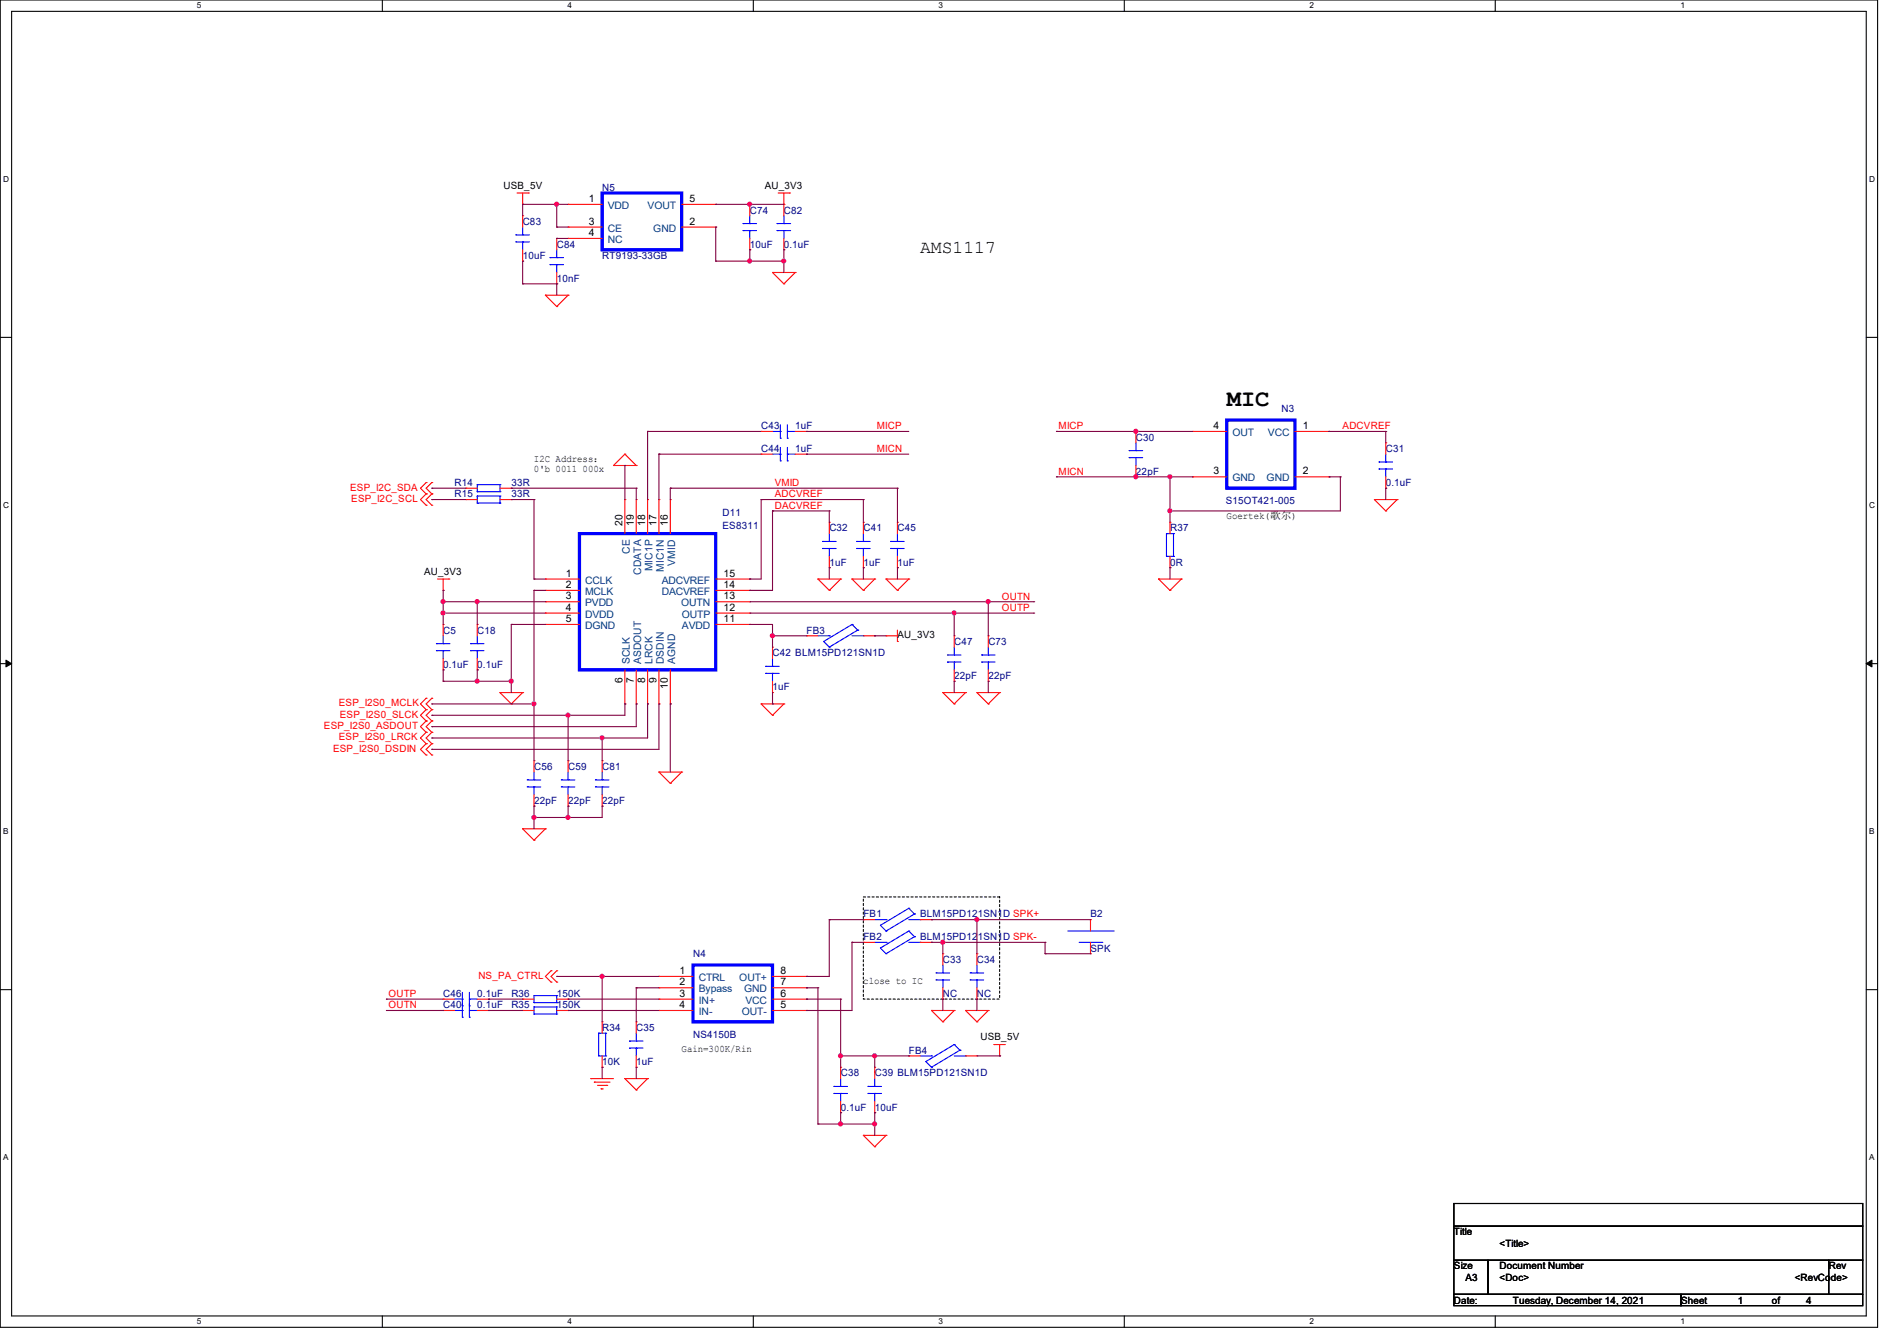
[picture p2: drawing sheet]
<svg xmlns="http://www.w3.org/2000/svg" width="297mm" height="210mm" viewBox="0 0 297 210" stroke-linecap="round" stroke-linejoin="round" font-family="sans-serif">
<path d="M0 0h294v207.9h-294zM1.8 1.8h290.4v204.3h-290.4z" fill="none" stroke="#000" stroke-width=".17"/>
<g fill="#fff">
<path d="M30.8 .2h.7v1.4h-.7z"/>
<path d="M30.8 206.2h.7v1.4h-.7z"/>
</g>
<path d="M59.9 0v1.8M59.9 206.1v1.8" fill="none" stroke="#000" stroke-width=".17"/>
<g fill="#fff">
<path d="M88.9 .2h.6v1.4h-.6z"/>
<path d="M88.9 206.2h.6v1.4h-.6z"/>
</g>
<path d="M117.9 0v1.8M117.9 206.1v1.8" fill="none" stroke="#000" stroke-width=".17"/>
<g fill="#fff">
<path d="M146.9 .2h.7v1.4h-.7z"/>
<path d="M146.9 206.2h.7v1.4h-.7z"/>
</g>
<path d="M176 0v1.8M176 206.1v1.8" fill="none" stroke="#000" stroke-width=".17"/>
<g fill="#fff">
<path d="M205 .2h.7v1.4h-.7z"/>
<path d="M205 206.2h.7v1.4h-.7z"/>
</g>
<path d="M234.1 0v1.8M234.1 206.1v1.8" fill="none" stroke="#000" stroke-width=".17"/>
<g fill="#fff">
<path d="M263.1 .2h.7v1.4h-.7z"/>
<path d="M263.1 206.2h.7v1.4h-.7z"/>
<path d="M.5 27.3h.9v1.4h-.9z"/>
<path d="M292.7 27.3h.8v1.4h-.8z"/>
<path d="M.5 78.4h.9v1.4h-.9z"/>
<path d="M292.7 78.4h.8v1.4h-.8z"/>
</g>
<path d="M0 52.8h1.8M292.2 52.8h1.8" fill="none" stroke="#000" stroke-width=".17"/>
<g fill="#fff">
<path d="M.5 129.5h.8v1.4h-.8z"/>
<path d="M292.7 129.5h.8v1.4h-.8z"/>
</g>
<path d="M0 103.9h1.8M292.2 103.9h1.8" fill="none" stroke="#000" stroke-width=".17"/>
<path d="M.9 103.4l.9 .5-.9 .5zM292.2 103.9l.9-.5v1z" fill="#000" stroke="#000" stroke-width=".16"/>
<g fill="#fff">
<path d="M.5 180.5h.8v1.4h-.8z"/>
<path d="M292.7 180.5h.8v1.4h-.8z"/>
</g>
<path d="M0 155h1.8M292.2 155h1.8M227.6 188.5h64v3.5h-64zM227.6 192h64v5.4h-64zM227.6 197.4h5.4v5.3h-5.4zM233 197.4h53.3v5.3h-53.3zM286.3 197.4h5.3v5.3h-5.3zM227.6 202.7h35.6v1.8h-35.6zM263.2 202.7h28.4v1.8h-28.4z" fill="none" stroke="#000" stroke-width=".17"/>
<path d="M135.2 140.5h21.3v16h-21.3z" fill="none" stroke="#000" stroke-width=".17" stroke-dasharray=".3 .3"/>
<g fill="none" stroke="#f00" stroke-width=".17">
<path d="M80.9 30.2h1.8M81.8 32h.1M81.8 33.8h.1M81.8 30.2v1.8M81.8 33.8v1.8M81.8 39.1v1.8M82.7 30.2h.1M87.2 37.3h.1M87.2 37.3v1.8M88.9 32h.1M88.9 35.6h.1M88.9 37.3h.1"/>
<path d="M88.9 32h5.4M88.9 35.6h5.4M88.9 37.3h5.4M106.7 32h5.4M106.7 35.6h5.4M112.1 32h.1M112.1 35.6h.1M117.4 39.1h.1M117.4 32h.1M117.4 32v1.8M117.4 37.3v1.8M121.8 30.2h1.8"/>
<path d="M122.7 32h.1M122.7 39.1h.1M122.7 30.2v3.6M122.7 37.3v1.8M123.6 30.2h.1M81.8 40.9h.1M85.4 46.2h.1M85.4 46.2h3.5M85.4 46.2l1.8 1.8M87.2 48h.1M87.2 44.4h.1M87.2 42.7v1.7"/>
<path d="M88.9 46.2h.1M88.9 46.2l-1.7 1.8M120.9 42.7h.1M120.9 42.7h3.6M120.9 42.7l1.8 1.7M122.7 44.4h.1M124.5 42.7h.1M124.5 42.7l-1.8 1.7M66.7 77.3h.1M66.7 79.1h.1M66.7 75.6h.1M66.7 77.3l-.9 .9 .9 .9"/>
<path d="M66.7 75.6l-.9 .9 .9 .8M67.6 77.3h.1M67.6 79.1h.1M67.6 75.6h.1M67.6 77.3l-.9 .9 .9 .9M67.6 75.6l-.9 .9 .9 .8M72.9 76.5h.1M72.9 78.2h.1M72.9 78.2h1.8M72.9 76.5h1.8M78.3 78.2h1.8M78.3 76.5h1.8"/>
<path d="M80.1 76.5h.1M80.1 78.2h.1M96.1 72.9h.1M96.1 72.9h3.5M97.8 71.1h.1M97.8 78.2h.1M97.8 71.1l-1.7 1.8M97.8 71.1l1.8 1.8M97.8 78.2v5.4M99.6 72.9h.1M99.6 78.2h.1M99.6 78.2v5.4"/>
<path d="M101.4 78.2h.1M101.4 78.2v5.4M103.2 78.2h.1M103.2 78.2v5.4M104.9 78.2h.1M104.9 78.2v5.4M119.2 67.6h.1M119.2 71.1h.1M119.2 67.6h1.7M119.2 71.1h1.7M124.5 67.6h1.8M124.5 71.1h1.8"/>
<path d="M126.3 67.6h.1M126.3 71.1h.1M177.8 74.7h.1M177.8 67.6h.1M177.8 67.6v1.7M177.8 72.9v1.8M186.7 74.7h.1M186.7 67.6h.1M186.7 67.6h5.4M186.7 74.7h5.4M202.7 67.6h5.4M202.7 74.7h5.4"/>
<path d="M208.1 74.7h.1M208.1 67.6h.1M215.2 78.2h.1M215.2 78.2h3.5M215.2 78.2l1.8 1.8M217 76.5h.1M217 69.3h.1M217 69.3v1.8M217 74.7v1.8M218.7 78.2h.1M218.7 78.2l-1.7 1.8M68.5 90.7h1.8"/>
<path d="M69.4 92.5h.1M69.4 97.8h.1M69.4 90.7v1.8M69.4 97.8v1.8M70.3 90.7h.1M74.7 97.8h.1M74.7 97.8v1.8M85.4 90.7h.1M85.4 92.5h.1M85.4 94.2h.1M85.4 96h.1M85.4 97.8h.1"/>
<path d="M85.4 90.7h5.3M85.4 92.5h5.3M85.4 94.2h5.3M85.4 96h5.3M85.4 97.8h5.3M112.1 90.7h5.3M112.1 92.5h5.3M112.1 94.2h5.3M112.1 96h5.3M112.1 97.8h5.3M117.4 97.8h.1M117.4 96h.1"/>
<path d="M117.4 94.2h.1M117.4 92.5h.1M117.4 90.7h.1M126.3 99.6h.1M126.3 99.6h1.8M128.1 90.7h.1M128.1 90.7h3.5M128.1 90.7l1.7 1.8M129.8 92.5h.1M129.8 88.9h.1M129.8 81.8h.1M129.8 81.8v1.8"/>
<path d="M129.8 87.1v1.8M131.6 90.7h.1M131.6 90.7l-1.8 1.8M133.4 90.7h.1M133.4 90.7h3.5M133.4 90.7l1.8 1.8M135.2 92.5h.1M135.2 88.9h.1M135.2 81.8h.1M135.2 99.6h1.7M135.2 81.8v1.8M135.2 87.1v1.8"/>
<path d="M136.9 90.7h.1M136.9 99.6h.1M136.9 90.7l-1.7 1.8M138.7 99.6h.1M138.7 90.7h.1M138.7 90.7h3.6M138.7 99.6h1.8M138.7 90.7l1.8 1.8M140.5 92.5h.1M140.5 88.9h.1M140.5 81.8h.1M140.5 81.8v1.8"/>
<path d="M140.5 87.1v1.8M140.5 98.7v1.8M142.3 90.7h.1M142.3 90.7l-1.8 1.8M149.4 99.6h.1M149.4 99.6v1.7M154.7 99.6h.1M154.7 99.6v1.7M181.4 90.7h.1M181.4 90.7h3.6M181.4 90.7l1.8 1.8M183.2 92.5h.1"/>
<path d="M183.2 88.9h.1M183.2 81.8h.1M183.2 81.8v1.8M183.2 87.1v1.8M185 90.7h.1M185 90.7l-1.8 1.8M217 80h.1M66.7 109.3h.1M66.7 111.1h.1M66.7 112.9h.1M66.7 114.7h.1M66.7 116.5h.1"/>
<path d="M66.7 118.2h.1M66.7 109.3l-.9 .9 .9 .9M66.7 111.1l-.9 .9 .9 .9M66.7 112.9l-.9 .9 .9 .9M66.7 114.7l-.9 .9 .9 .9M66.7 116.5l-.9 .8 .9 .9M67.6 109.3h.1M67.6 111.1h.1M67.6 112.9h.1M67.6 114.7h.1M67.6 116.5h.1M67.6 118.2h.1"/>
<path d="M67.6 109.3l-.9 .9 .9 .9M67.6 111.1l-.9 .9 .9 .9M67.6 112.9l-.9 .9 .9 .9M67.6 114.7l-.9 .9 .9 .9M67.6 116.5l-.9 .8 .9 .9M69.4 104.9h.1M69.4 103.1v1.8M74.7 104.9h.1M74.7 103.1v1.8M78.3 108.5h.1M78.3 108.5h3.5M78.3 108.5l1.8 1.7"/>
<path d="M80.1 110.2h.1M81.8 108.5h.1M81.8 108.5l-1.7 1.7M83.6 119.1h.1M83.6 119.1v1.8M88.9 119.1h.1M88.9 119.1v1.8M94.3 119.1h.1M94.3 119.1v1.8M97.8 110.2h.1M97.8 104.9v5.3M99.6 110.2h.1"/>
<path d="M99.6 104.9v5.3M101.4 110.2h.1M101.4 104.9v5.3M103.2 110.2h.1M103.2 104.9v5.3M104.9 110.2h.1M104.9 104.9v5.3M119.2 110.2h.1M119.2 110.2h3.5M119.2 110.2l1.7 1.8M120.9 112h.1M120.9 108.5h.1"/>
<path d="M120.9 101.3h.1M120.9 101.3v1.8M120.9 106.7v1.8M122.7 110.2h.1M122.7 110.2l-1.8 1.8M140.5 100.5h.1M147.6 108.5h.1M147.6 108.5h3.6M147.6 108.5l1.8 1.7M149.4 110.2h.1M149.4 106.7h.1M149.4 104.9v1.8"/>
<path d="M151.2 108.5h.1M151.2 108.5l-1.8 1.7M153 108.5h.1M153 108.5h3.5M153 108.5l1.7 1.7M154.7 110.2h.1M154.7 106.7h.1M154.7 104.9v1.8M156.5 108.5h.1M156.5 108.5l-1.8 1.7M81.8 129.8h.1M81.8 129.8h3.6"/>
<path d="M81.8 129.8l1.8 1.8M83.6 131.6h.1M83.6 126.2h.1M83.6 124.5v1.7M85.4 129.8h.1M85.4 129.8l-1.8 1.8M88.9 126.2h.1M88.9 124.5v1.7M94.3 126.2h.1M94.3 124.5v1.7M103.2 120.9h.1M103.2 120.9h3.5"/>
<path d="M103.2 120.9l1.7 1.8M104.9 122.7h.1M106.7 120.9h.1M106.7 120.9l-1.8 1.8M69.4 158.2h.1M69.4 156.5h.1M69.4 158.2h1.8M69.4 156.5h1.8M74.7 158.2h1.8M74.7 156.5h1.8M76.5 158.2h.1M76.5 156.5h.1"/>
<path d="M81.8 156.5h.1M81.8 158.2h.1M81.8 158.2h1.8M81.8 156.5h1.8M86.3 152h.1M86.3 153.8h.1M86.3 152l-.9 .9 .9 .9M87.2 152h.1M87.2 153.8h.1M87.2 158.2h1.7M87.2 152l-.9 .9 .9 .9M87.2 156.5h1.7"/>
<path d="M88.9 156.5h.1M88.9 158.2h.1M103.2 154.7h.1M103.2 152.9h.1M103.2 156.5h.1M103.2 158.2h.1M103.2 158.2h5.3M103.2 154.7h5.3M103.2 152.9h5.3M103.2 156.5h5.3M120.9 158.2h5.4M120.9 154.7h5.4"/>
<path d="M120.9 152.9h5.4M120.9 156.5h5.4M126.3 158.2h.1M126.3 156.5h.1M126.3 154.7h.1M126.3 152.9h.1M135.2 144h.1M135.2 147.6h.1M135.2 144h1.7M135.2 147.6h1.7M144.1 144h1.7M144.1 147.6h1.7"/>
<path d="M145.8 158.2h.1M145.8 144h.1M145.8 147.6h.1M145.8 158.2h3.6M145.8 158.2l1.8 1.8M147.6 156.5h.1M147.6 149.4h.1M147.6 149.4v1.7M147.6 154.7v1.8M149.4 158.2h.1M149.4 158.2l-1.8 1.8M151.2 158.2h.1"/>
<path d="M151.2 158.2h3.5M151.2 158.2l1.8 1.8M153 156.5h.1M153 149.4h.1M153 149.4v1.7M153 154.7v1.8M154.7 158.2h.1M154.7 158.2l-1.7 1.8M170.7 144h.1M170.7 149.4h.1M170.7 144v1.8M170.7 147.6v1.8"/>
<path d="M92.5 168.9h.1M92.5 168.9h3.6M93 169.5h.1M93 169.5h2.5M93.6 170h1.4M94.1 170.5h.1M94.1 170.5h.3M94.3 167.1h.1M94.3 160h.1M94.3 160v1.8M94.3 165.4v1.7M95 170h.1"/>
<path d="M97.8 168.9h.1M97.8 168.9h3.6M97.8 168.9l1.8 1.8M99.6 170.7h.1M99.6 167.1h.1M99.6 160h.1M99.6 160v1.8M99.6 165.4v1.7M101.4 168.9h.1M101.4 168.9l-1.8 1.8M131.6 174.2h.1M131.6 167.1h.1"/>
<path d="M131.6 167.1v1.8M131.6 172.5v1.7M135.2 177.8h.1M135.2 177.8h3.5M135.2 177.8l1.7 1.8M136.9 179.6h.1M136.9 174.2h.1M136.9 167.1h.1M136.9 167.1v1.8M136.9 172.5v1.7M138.7 177.8h.1M138.7 177.8l-1.8 1.8"/>
<path d="M142.3 165.4h.1M142.3 165.4h1.8M147.6 160h.1M151.2 165.4h1.8M153 160h.1M153 165.4h.1M155.6 163.6h.1M155.6 163.6h1.8M156.5 165.4h.1M156.5 163.6v1.8"/>
</g>
<g fill="none" stroke="#00f" stroke-width=".17">
<path d="M80.8 37.9h.1M80.8 36.8h.1M80.8 37.9h2.1M80.8 36.8h2.1M81.8 36.8h.1M81.8 37.9h.1M81.8 35.6v1.2M81.8 37.9v1.2M87.2 39.1v1.2M116.3 36.1h.1M116.3 35h.1M116.3 36.1h2.1"/>
<path d="M116.3 35h2.1M117.4 35h.1M117.4 36.1h.1M117.4 33.8v1.2M117.4 36.1v1.2M121.7 36.1h.1M121.7 35h.1M121.7 36.1h2.1M121.7 35h2.1M122.7 35h.1M122.7 36.1h.1M122.7 33.8v1.2"/>
<path d="M122.7 36.1v1.2M86.1 41.4h.1M86.1 40.3h.1M86.1 41.4h2.1M86.1 40.3h2.1M87.2 40.3h.1M87.2 41.4h.1M87.2 41.4v1.3M74.7 77h.1M74.7 75.9h.1M74.7 78.8h.1M74.7 77.7h.1"/>
<path d="M74.7 77h3.6M74.7 75.9v1.1M74.7 77.7v1.1M74.7 75.9h3.6M74.7 78.8h3.6M74.7 77.7h3.6M78.3 75.9h.1M78.3 77h.1M78.3 77.7h.1M78.3 78.8h.1M78.3 75.9v1.1M78.3 77.7v1.1"/>
<path d="M120.9 67.6h1.3M120.9 71.1h1.3M122.2 68.6h.1M122.2 67.6h.1M122.2 72.2h.1M122.2 71.1h.1M122.2 66.5v2.1M122.2 70.1v2.1M123.3 68.6h.1M123.3 67.6h.1M123.3 72.2h.1M123.3 71.1h.1"/>
<path d="M123.3 66.5v2.1M123.3 70.1v2.1M123.3 67.6h1.2M123.3 71.1h1.2M176.8 71.7h.1M176.8 70.6h.1M176.8 71.7h2.1M176.8 70.6h2.1M177.8 70.6h.1M177.8 71.7h.1M177.8 69.3v1.3M177.8 71.7v1.2"/>
<path d="M215.9 73.4h.1M215.9 72.3h.1M215.9 73.4h2.1M215.9 72.3h2.1M217 72.3h.1M217 73.4h.1M217 71.1v1.2M217 73.4v1.3M69.4 99.6v1.2M74.7 99.6v1.2M128.1 99.6h1.7M128.8 85.9h.1"/>
<path d="M128.8 84.8h.1M128.8 85.9h2.1M128.8 84.8h2.1M129.8 84.8h.1M129.8 85.9h.1M129.8 99.6h.1M129.8 83.6v1.2M129.8 85.9v1.2M133.4 97.8h.1M133.4 97.8l-4.5 2.7 .9 .8M133.4 97.8l.9 .9M133.4 99.6h1.8"/>
<path d="M134.1 85.9h.1M134.1 84.8h.1M134.1 85.9h2.1M134.1 84.8h2.1M134.3 98.7h.1M134.3 98.7l-4.5 2.6M135.2 84.8h.1M135.2 85.9h.1M135.2 99.6h.1M135.2 83.6v1.2M135.2 85.9v1.2M139.4 85.9h.1"/>
<path d="M139.4 84.8h.1M139.4 85.9h2.2M139.4 84.8h2.2M140.5 84.8h.1M140.5 85.9h.1M140.5 83.6v1.2M140.5 85.9v1.2M182.6 83.6h.1M182.6 87.1h.1M182.6 83.6v3.5M182.6 83.6h1.1M182.6 87.1h1.1"/>
<path d="M183.7 83.6h.1M183.7 87.1h.1M183.7 83.6v3.5M68.3 101.9h.1M68.3 100.8h.1M68.3 101.9h2.1M68.3 100.8h2.1M69.4 100.8h.1M69.4 101.9h.1M69.4 101.9v1.2M73.7 101.9h.1M73.7 100.8h.1"/>
<path d="M73.7 101.9h2.1M73.7 100.8h2.1M74.7 100.8h.1M74.7 101.9h.1M74.7 101.9v1.2M119.9 105.5h.1M119.9 104.4h.1M119.9 105.5h2.1M119.9 104.4h2.1M120.9 104.4h.1M120.9 105.5h.1M120.9 103.1v1.3"/>
<path d="M120.9 105.5v1.2M129.8 101.3h.1M148.3 103.7h.1M148.3 102.6h.1M148.3 103.7h2.2M148.3 102.6h2.2M149.4 102.6h.1M149.4 103.7h.1M149.4 101.3v1.3M149.4 103.7v1.2M153.7 103.7h.1M153.7 102.6h.1"/>
<path d="M153.7 103.7h2.1M153.7 102.6h2.1M154.7 102.6h.1M154.7 103.7h.1M154.7 101.3v1.3M154.7 103.7v1.2M82.5 123.2h.1M82.5 122.1h.1M82.5 123.2h2.2M82.5 122.1h2.2M83.6 122.1h.1M83.6 123.2h.1"/>
<path d="M83.6 120.9v1.2M83.6 123.2v1.3M87.9 123.2h.1M87.9 122.1h.1M87.9 123.2h2.1M87.9 122.1h2.1M88.9 122.1h.1M88.9 123.2h.1M88.9 120.9v1.2M88.9 123.2v1.3M93.2 123.2h.1M93.2 122.1h.1"/>
<path d="M93.2 123.2h2.1M93.2 122.1h2.1M94.3 122.1h.1M94.3 123.2h.1M94.3 120.9v1.2M94.3 123.2v1.3M71.2 158.2h1.2M71.2 156.5h1.2M72.4 159.3h.1M72.4 158.2h.1M72.4 157.5h.1M72.4 156.5h.1"/>
<path d="M72.4 155.4v3.9M73.5 159.3h.1M73.5 158.2h.1M73.5 157.5h.1M73.5 156.5h.1M73.5 155.4v3.9M73.5 158.2h1.2M73.5 156.5h1.2M83.6 157h.1M83.6 155.9h.1M83.6 158.8h.1M83.6 157.7h.1"/>
<path d="M83.6 155.9v1.1M83.6 157.7v1.1M83.6 157h3.6M83.6 155.9h3.6M83.6 158.8h3.6M83.6 157.7h3.6M87.2 155.9h.1M87.2 157h.1M87.2 157.7h.1M87.2 158.8h.1M87.2 155.9v1.1M87.2 157.7v1.1"/>
<path d="M136.9 144h1.8M136.9 147.6h1.8M138.7 145.8h.1M138.7 144h.1M138.7 149.4h.1M138.7 147.6h.1M142.3 142.2h.1M142.3 145.8h.1M142.3 142.2l-4.5 2.7 .9 .9M142.3 142.2l.9 .9M142.3 144h1.8M142.3 145.8l-4.5 2.7 .9 .9"/>
<path d="M142.3 145.8l.9 .9M142.3 147.6h1.8M143.2 143.1h.1M143.2 146.7h.1M143.2 143.1l-4.5 2.7M143.2 146.7l-4.5 2.7M144.1 144h.1M144.1 147.6h.1M146.6 153.5h.1M146.6 152.4h.1M146.6 153.5h2.1M146.6 152.4h2.1"/>
<path d="M147.6 152.4h.1M147.6 153.5h.1M147.6 151.1v1.3M147.6 153.5v1.2M151.9 153.5h.1M151.9 152.4h.1M151.9 153.5h2.1M151.9 152.4h2.1M153 152.4h.1M153 153.5h.1M153 151.1v1.3M153 153.5v1.2"/>
<path d="M167.2 145.8h7.1M169 147.6h3.5M172.5 147.6h.1M174.3 145.8h.1M93.7 161.8h.1M93.7 165.4h.1M93.7 165.4h1.1M93.7 161.8v3.6M93.7 161.8h1.1M94.8 161.8h.1M94.8 165.4h.1M94.8 161.8v3.6"/>
<path d="M98.6 164.1h.1M98.6 163h.1M98.6 164.1h2.1M98.6 163h2.1M99.6 163h.1M99.6 164.1h.1M99.6 161.8v1.2M99.6 164.1v1.3M130.6 171.2h.1M130.6 170.1h.1M130.6 171.2h2.1M130.6 170.1h2.1"/>
<path d="M131.6 170.1h.1M131.6 171.2h.1M131.6 168.9v1.2M131.6 171.2v1.3M135.9 171.2h.1M135.9 170.1h.1M135.9 171.2h2.1M135.9 170.1h2.1M136.9 170.1h.1M136.9 171.2h.1M136.9 168.9v1.2M136.9 171.2v1.3"/>
<path d="M144.1 165.4h1.7M145.8 167.1h.1M145.8 165.4h.1M149.4 163.6h.1M149.4 163.6l-4.5 2.6 .9 .9M149.4 163.6l.9 .9M149.4 165.4h1.8M150.3 164.5h.1M150.3 164.5l-4.5 2.6M151.2 165.4h.1"/>
</g>
<path d="M94.3 30.2h12.4v8.9h-12.4zM192.1 65.8h10.6v10.7h-10.6zM90.7 83.6h21.4v21.3h-21.4zM108.5 151.1h12.4v8.9h-12.4z" fill="none" stroke="#00f" stroke-width=".51"/>
<g fill="none" stroke="#800040" stroke-width=".17">
<path d="M81.8 32h.1M81.8 32h7.1M81.8 32v1.8M87.2 32h.1M87.2 35.6h.1M87.2 37.3h.1M87.2 32v3.6M87.2 35.6h1.7M87.2 37.3h1.7M112.1 35.6h.1M112.1 32h.1M112.1 32h10.6"/>
<path d="M112.1 35.6v5.3M117.4 32h.1M117.4 39.1h.1M117.4 39.1v1.8M122.7 39.1h.1M122.7 39.1v3.6M81.8 40.9h.1M81.8 44.4h.1M81.8 40.9v3.5M81.8 44.4h5.4M87.2 44.4h.1M87.2 44.4v1.8"/>
<path d="M112.1 40.9h.1M112.1 40.9h10.6M117.4 40.9h.1M122.7 40.9h.1M67.6 76.5h.1M67.6 78.2h.1M67.6 76.5h5.3M67.6 78.2h5.3M80.1 76.5h.1M80.1 78.2h.1M80.1 76.5h19.5M80.1 78.2h3.5"/>
<path d="M83.6 78.2h.1M83.6 78.2v12.5M97.8 72.9h.1M97.8 72.9v5.3M99.6 76.5h.1M99.6 76.5v1.7M101.4 67.6h.1M101.4 67.6v10.6M101.4 67.6h17.8M103.2 71.1h.1M103.2 71.1v7.1M103.2 71.1h16"/>
<path d="M104.9 76.5h.1M104.9 76.5h35.6M104.9 76.5v1.7M119.2 78.2h.1M119.2 78.2h16M119.2 78.2v12.5h-1.8M126.3 67.6h.1M126.3 71.1h.1M126.3 71.1h16M126.3 67.6h16M135.2 78.2h.1M135.2 78.2v3.6"/>
<path d="M140.5 76.5h.1M140.5 76.5v5.3M165.4 74.7h.1M165.4 67.6h.1M165.4 74.7h21.3M165.4 67.6h21.3M177.8 74.7h.1M177.8 67.6h.1M183.2 74.7h.1M183.2 74.7v7.1M208.1 74.7h.1M208.1 67.6h.1"/>
<path d="M208.1 74.7h1.7M208.1 67.6h8.9M209.8 74.7h.1M209.8 74.7v5.3h-26.6M217 67.6h.1M217 76.5h.1M217 67.6v1.7M217 76.5v1.7M69.4 94.2h.1M69.4 96h.1M69.4 92.5h.1M69.4 94.2h16"/>
<path d="M69.4 96h16M69.4 92.5v5.3M74.7 94.2h.1M74.7 94.2v3.6M80.1 97.8h.1M80.1 97.8h5.3M80.1 97.8v10.7M83.6 92.5h.1M83.6 90.7h.1M83.6 92.5v26.6M83.6 92.5h1.8M83.6 90.7h1.8"/>
<path d="M117.4 90.7h.1M117.4 92.5h.1M117.4 97.8h.1M117.4 94.2h44.4M117.4 96h44.4M117.4 97.8h3.5v3.5M120.9 80h.1M120.9 99.6h.1M120.9 80v12.5h-3.5M120.9 80h8.9M120.9 99.6h5.4M129.8 80h.1"/>
<path d="M129.8 88.9h.1M129.8 80v1.8M129.8 88.9v1.8M135.2 88.9h.1M135.2 88.9v1.8M136.9 99.6h.1M136.9 99.6h1.8M140.5 88.9h.1M140.5 88.9v1.8M149.4 96h.1M149.4 96v3.6M154.7 94.2h.1"/>
<path d="M154.7 94.2v5.4M161.8 94.2h.1M161.8 96h.1M183.2 88.9h.1M183.2 80h.1M183.2 88.9v1.8M67.6 110.2h.1M67.6 112h.1M67.6 113.8h.1M67.6 115.6h.1M67.6 117.3h.1M67.6 110.2h16"/>
<path d="M69.4 104.9h.1M69.4 106.7h.1M69.4 104.9v1.8M69.4 106.7h10.7M74.7 106.7h.1M74.7 104.9h.1M74.7 104.9v1.8M80.1 106.7h.1M83.6 110.2h.1M88.9 112h.1M88.9 112v7.1M94.3 115.6h.1"/>
<path d="M94.3 115.6v3.5M97.8 110.2h.1M97.8 110.2v1.8h-30.2M99.6 110.2h.1M99.6 110.2v3.6h-32M101.4 110.2h.1M101.4 110.2v5.4h-33.8M103.2 110.2h.1M103.2 110.2v7.1h-35.6M104.9 110.2h.1M104.9 110.2v10.7M120.9 110.2h.1"/>
<path d="M120.9 108.5v1.7M149.4 106.7h.1M149.4 106.7v1.8M154.7 106.7h.1M154.7 106.7v1.8M83.6 126.2h.1M83.6 128h.1M83.6 126.2v3.6M88.9 126.2h.1M88.9 128h.1M88.9 126.2v1.8M94.3 126.2h.1"/>
<path d="M94.3 126.2v1.8h-10.7M60.5 158.2h.1M60.5 156.5h.1M60.5 158.2h8.9M60.5 156.5h8.9M76.5 158.2h.1M76.5 156.5h.1M76.5 158.2h5.3M76.5 156.5h5.3M87.2 152.9h.1M87.2 152.9h16M88.9 158.2h.1"/>
<path d="M88.9 156.5h.1M88.9 158.2h14.3M88.9 156.5h14.3M94.3 152.9h.1M94.3 152.9v7.1M99.6 154.7h.1M99.6 154.7v5.3M99.6 154.7h3.6M126.3 152.9h.1M126.3 158.2h.1M126.3 154.7h.1M126.3 156.5h.1"/>
<path d="M126.3 154.7h1.8M126.3 156.5h5.3M128.1 154.7h.1M128.1 154.7v21.3M129.8 144h.1M129.8 144v8.9h-3.5M129.8 144h5.4M131.6 156.5h.1M131.6 156.5v10.6M133.4 147.6h.1M133.4 147.6v10.6h-7.1M133.4 147.6h1.8"/>
<path d="M145.8 144h.1M145.8 147.6h.1M145.8 144h24.9M145.8 147.6h17.8M147.6 156.5h.1M147.6 147.6h.1M147.6 147.6v1.8M147.6 156.5v1.7M153 156.5h.1M153 144h.1M153 144v5.4M153 156.5v1.7"/>
<path d="M163.6 149.4h.1M163.6 147.6h.1M163.6 149.4h7.1M163.6 147.6v1.8M94.3 167.1h.1M94.3 167.1v1.8M99.6 167.1h.1M99.6 167.1v1.8M128.1 176h.1M128.1 176h8.8M131.6 165.4h.1M131.6 176h.1"/>
<path d="M131.6 174.2h.1M131.6 174.2v1.8M131.6 165.4h10.7M136.9 174.2h.1M136.9 176h.1M136.9 165.4h.1M136.9 165.4v1.7M136.9 174.2v3.6M142.3 165.4h.1M153 165.4h3.5M156.5 165.4h.1"/>
</g>
<g fill="#f0f" stroke="#f0f" stroke-width=".17">
<circle cx="88.9" cy="112" r=".32"/>
<circle cx="94.3" cy="115.5" r=".32"/>
<circle cx="83.6" cy="110.2" r=".32"/>
<circle cx="69.4" cy="96" r=".32"/>
<circle cx="80" cy="106.7" r=".32"/>
<circle cx="74.7" cy="106.7" r=".32"/>
<circle cx="69.4" cy="94.2" r=".32"/>
<circle cx="74.7" cy="94.2" r=".32"/>
<circle cx="83.6" cy="128" r=".32"/>
<circle cx="88.9" cy="128" r=".32"/>
<circle cx="177.8" cy="74.7" r=".32"/>
<circle cx="136.9" cy="165.3" r=".32"/>
<circle cx="136.9" cy="176" r=".32"/>
<circle cx="152.9" cy="144" r=".32"/>
<circle cx="131.6" cy="176" r=".32"/>
<circle cx="131.6" cy="165.3" r=".32"/>
<circle cx="147.6" cy="147.6" r=".32"/>
<circle cx="94.3" cy="152.9" r=".32"/>
<circle cx="154.7" cy="94.2" r=".32"/>
<circle cx="149.4" cy="96" r=".32"/>
<circle cx="183.2" cy="80" r=".32"/>
<circle cx="183.2" cy="74.7" r=".32"/>
<circle cx="177.8" cy="67.5" r=".32"/>
<circle cx="117.4" cy="32" r=".32"/>
<circle cx="122.7" cy="40.9" r=".32"/>
<circle cx="117.4" cy="40.9" r=".32"/>
<circle cx="87.1" cy="32" r=".32"/>
<circle cx="120.9" cy="99.5" r=".32"/>
</g>
<text font-size="3.7" x="192.1" y="63.6">MIC</text>
<text font-size="2.8" x="144.1" y="39.6">AMS1117</text>
<g font-size="1.6">
<text x="78.8" y="29.5">USB_5V</text>
<text x="119.7" y="29.5">AU_3V3</text>
<text x="92.2" y="31.6">1</text>
<text x="92.2" y="35.2">3</text>
<text x="108" y="31.6">5</text>
<text x="108" y="35.2">2</text>
<text x="92.2" y="37">4</text>
<text x="190" y="67.2">4</text>
<text x="204" y="67.2">1</text>
<text x="83.6" y="72.3">I2C Address：</text>
<text x="83.6" y="73.9">0'b 0011 000x</text>
<text x="190" y="74.3">3</text>
<text x="204" y="74.3">2</text>
<text x="97.5" y="82.3" transform="rotate(-90 97.5 82.3)">20</text>
<text x="99.2" y="82.3" transform="rotate(-90 99.2 82.3)">19</text>
<text x="101" y="82.3" transform="rotate(-90 101 82.3)">18</text>
<text x="102.8" y="82.3" transform="rotate(-90 102.8 82.3)">17</text>
<text x="104.6" y="82.3" transform="rotate(-90 104.6 82.3)">16</text>
<text x="192" y="81.2">Goertek(歌尔)</text>
<text x="66.4" y="90">AU_3V3</text>
<text x="88.6" y="90.3">1</text>
<text x="88.6" y="92.1">2</text>
<text x="88.6" y="93.9">3</text>
<text x="88.6" y="95.6">4</text>
<text x="113.3" y="95.6">12</text>
<text x="113.3" y="93.9">13</text>
<text x="113.3" y="92.1">14</text>
<text x="113.3" y="90.3">15</text>
<text x="88.6" y="97.4">5</text>
<text x="113.3" y="97.4">11</text>
<text x="140.5" y="99.9">AU_3V3</text>
<text x="97.5" y="107" transform="rotate(-90 97.5 107)">6</text>
<text x="99.2" y="107" transform="rotate(-90 99.2 107)">7</text>
<text x="101" y="107" transform="rotate(-90 101 107)">8</text>
<text x="102.8" y="107" transform="rotate(-90 102.8 107)">9</text>
<text x="104.6" y="107.9" transform="rotate(-90 104.6 107.9)">10</text>
<text x="106.4" y="154.3">2</text>
<text x="106.4" y="152.5">1</text>
<text x="122.2" y="154.3">7</text>
<text x="122.2" y="152.5">8</text>
<text x="135.2" y="154.1">close to IC</text>
<text x="106.4" y="156.1">3</text>
<text x="106.4" y="157.9">4</text>
<text x="122.2" y="157.9">5</text>
<text x="122.2" y="156.1">6</text>
<text x="106.7" y="164.8">Gain=300K/Rin</text>
<text x="153.5" y="162.9">USB_5V</text>
<text x="227.6" y="193.5">Title</text>
<text x="234.8" y="195.2">&lt;Title&gt;</text>
<text x="227.6" y="198.8">Size</text>
<text x="229.4" y="200.6">A3</text>
<text x="234.8" y="198.8">Document Number</text>
<text x="234.8" y="200.6">&lt;Doc&gt;</text>
<text x="281" y="200.6">&lt;RevCode&gt;</text>
<text x="286.3" y="198.8">Rev</text>
<text x="227.6" y="204.1">Date:</text>
<text x="236.9" y="204.1">Tuesday, December 14, 2021</text>
<text x="263.2" y="204.1">Sheet</text>
<text x="272.1" y="204.1">1</text>
<text x="277.4" y="204.1">of</text>
<text x="282.8" y="204.1">4</text>
</g>
<g font-size="1.6" fill="#000080">
<text x="94.3" y="29.9">N5</text>
<text x="81.8" y="35.2">C83</text>
<text x="117.4" y="33.4">C74</text>
<text x="122.7" y="33.4">C82</text>
<text x="81.8" y="40.6">10uF</text>
<text x="87.2" y="38.8">C84</text>
<text x="94.3" y="40.6">RT9193-33GB</text>
<text x="117.4" y="38.8">10uF</text>
<text x="122.7" y="38.8">0.1uF</text>
<text x="87.2" y="44.1">10nF</text>
<text x="200.6" y="64.6">N3</text>
<text x="119.2" y="67.2">C43</text>
<text x="119.2" y="70.8">C44</text>
<text x="124.5" y="67.2">1uF</text>
<text x="124.5" y="70.8">1uF</text>
<text x="177.9" y="69">C30</text>
<text x="217" y="70.8">C31</text>
<text x="71.2" y="76.1">R14</text>
<text x="71.2" y="77.9">R15</text>
<text x="80.1" y="76.1">33R</text>
<text x="80.1" y="77.9">33R</text>
<text x="177.9" y="74.3">22pF</text>
<text x="217" y="76.1">0.1uF</text>
<text x="113.1" y="80.7">D11</text>
<text x="113.1" y="82.9">ES8311</text>
<text x="129.8" y="83.2">C32</text>
<text x="135.2" y="83.2">C41</text>
<text x="140.5" y="83.2">C45</text>
<text x="183.2" y="83.2">R37</text>
<text x="191.9" y="79">S15OT421-005</text>
<text x="129.8" y="88.6">1uF</text>
<text x="135.2" y="88.6">1uF</text>
<text x="140.5" y="88.6">1uF</text>
<text x="183.2" y="88.6">0R</text>
<text x="69.4" y="99.2">C5</text>
<text x="74.7" y="99.2">C18</text>
<text x="126.3" y="99.2">FB3</text>
<text x="149.4" y="101">C47</text>
<text x="154.7" y="101">C73</text>
<text x="69.4" y="104.6">0.1uF</text>
<text x="74.7" y="104.6">0.1uF</text>
<text x="121" y="102.8">C42 BLM15PD121SN1D</text>
<text x="149.4" y="106.3">22pF</text>
<text x="154.7" y="106.3">22pF</text>
<text x="121" y="108.1">1uF</text>
<text x="83.6" y="120.6">C56</text>
<text x="83.6" y="125.9">22pF</text>
<text x="88.9" y="120.6">C59</text>
<text x="88.9" y="125.9">22pF</text>
<text x="94.3" y="120.6">C81</text>
<text x="94.3" y="125.9">22pF</text>
<text x="135.2" y="143.7">FB1</text>
<text x="144.1" y="143.7">BLM15PD121SN1D SPK+</text>
<text x="170.7" y="143.7">B2</text>
<text x="108.5" y="149.9">N4</text>
<text x="135.2" y="147.2">FB2</text>
<text x="144.1" y="147.2">BLM15PD121SN1D SPK-</text>
<text x="170.7" y="149">SPK</text>
<text x="147.6" y="150.8">C33</text>
<text x="153" y="150.8">C34</text>
<text x="69.4" y="157.9">C40</text>
<text x="69.4" y="156.1">C46</text>
<text x="74.7" y="157.9">0.1uF</text>
<text x="74.7" y="156.1">0.1uF</text>
<text x="80.1" y="156.1">R36</text>
<text x="80.1" y="157.9">R35</text>
<text x="87.2" y="156.1">150K</text>
<text x="87.2" y="157.9">150K</text>
<text x="94.3" y="161.5">R34</text>
<text x="99.6" y="161.5">C35</text>
<text x="147.6" y="156.1">NC</text>
<text x="153" y="156.1">NC</text>
<text x="94.3" y="166.8">10K</text>
<text x="99.6" y="166.8">1uF</text>
<text x="108.5" y="162.5">NS4150B</text>
<text x="142.3" y="165">FB4</text>
<text x="131.6" y="168.6">C38</text>
<text x="131.6" y="173.9">0.1uF</text>
<text x="137" y="168.6">C39 BLM15PD121SN1D</text>
<text x="137" y="173.9">10uF</text>
</g>
<g font-size="1.6" fill="#004080">
<text x="95.2" y="32.7">VDD</text>
<text x="101.4" y="32.7">VOUT</text>
<text x="95.2" y="36.3">CE</text>
<text x="95.2" y="38.1">NC</text>
<text x="102.3" y="36.3">GND</text>
<text x="193" y="68.3">OUT</text>
<text x="198.5" y="68.3">VCC</text>
<text x="193" y="75.4">GND</text>
<text x="198.3" y="75.4">GND</text>
<text x="98.6" y="86.7" transform="rotate(-90 98.6 86.7)">CE</text>
<text x="102.2" y="89.4" transform="rotate(-90 102.2 89.4)">MIC1P</text>
<text x="103.9" y="89.5" transform="rotate(-90 103.9 89.5)">MIC1N</text>
<text x="105.7" y="88.6" transform="rotate(-90 105.7 88.6)">VMID</text>
<text x="91.6" y="91.4">CCLK</text>
<text x="91.6" y="93.2">MCLK</text>
<text x="91.6" y="95">PVDD</text>
<text x="100.4" y="90" transform="rotate(-90 100.4 90)">CDATA</text>
<text x="103.6" y="93.2">DACVREF</text>
<text x="103.6" y="91.4">ADCVREF</text>
<text x="106.6" y="95">OUTN</text>
<text x="91.6" y="96.7">DVDD</text>
<text x="91.6" y="98.5">DGND</text>
<text x="106.7" y="96.7">OUTP</text>
<text x="106.8" y="98.5">AVDD</text>
<text x="98.6" y="104" transform="rotate(-90 98.6 104)">SCLK</text>
<text x="100.4" y="104" transform="rotate(-90 100.4 104)">ASDOUT</text>
<text x="102.2" y="104" transform="rotate(-90 102.2 104)">LRCK</text>
<text x="103.9" y="104" transform="rotate(-90 103.9 104)">DSDIN</text>
<text x="105.7" y="104" transform="rotate(-90 105.7 104)">AGND</text>
<text x="109.4" y="155.4">Bypass</text>
<text x="109.4" y="153.6">CTRL</text>
<text x="115.8" y="153.6">OUT+</text>
<text x="116.5" y="155.4">GND</text>
<text x="109.4" y="157.2">IN+</text>
<text x="109.4" y="159">IN-</text>
<text x="116.1" y="159">OUT-</text>
<text x="116.7" y="157.2">VCC</text>
</g>
<g font-size="1.6" fill="#f00">
<text x="137.3" y="67.2">MICP</text>
<text x="137.3" y="70.8">MICN</text>
<text x="165.7" y="67.2">MICP</text>
<text x="210.2" y="67.2">ADCVREF</text>
<text x="54.8" y="76.8">ESP_I2C_SDA</text>
<text x="121.3" y="77.9">ADCVREF</text>
<text x="121.3" y="76.1">VMID</text>
<text x="165.7" y="74.3">MICN</text>
<text x="55" y="78.6">ESP_I2C_SCL</text>
<text x="121.3" y="79.7">DACVREF</text>
<text x="156.9" y="93.9">OUTN</text>
<text x="156.9" y="95.7">OUTP</text>
<text x="53" y="110.6">ESP_I2S0_MCLK</text>
<text x="53.2" y="112.4">ESP_I2S0_SLCK</text>
<text x="50.7" y="114.2">ESP_I2S0_ASDOUT</text>
<text x="52.2" y="117.7">ESP_I2S0_DSDIN</text>
<text x="53" y="116">ESP_I2S0_LRCK</text>
<text x="74.9" y="153.3">NS_PA_CTRL</text>
<text x="60.8" y="157.9">OUTN</text>
<text x="60.8" y="156.1">OUTP</text>
</g>
<g font-size="1.3">
<text x="30.8" y="1.3">5</text>
<text x="88.9" y="1.3">4</text>
<text x="146.9" y="1.3">3</text>
<text x="205" y="1.3">2</text>
<text x="263.1" y="1.3">1</text>
<text x=".5" y="28.4">D</text>
<text x="292.6" y="28.4">D</text>
<text x=".5" y="79.5">C</text>
<text x="292.6" y="79.5">C</text>
<text x=".5" y="130.6">B</text>
<text x="292.6" y="130.6">B</text>
<text x=".5" y="181.7">A</text>
<text x="292.6" y="181.7">A</text>
<text x="30.8" y="207.4">5</text>
<text x="88.9" y="207.4">4</text>
<text x="146.9" y="207.4">3</text>
<text x="205" y="207.4">2</text>
<text x="263.1" y="207.4">1</text>
</g>
</svg>
